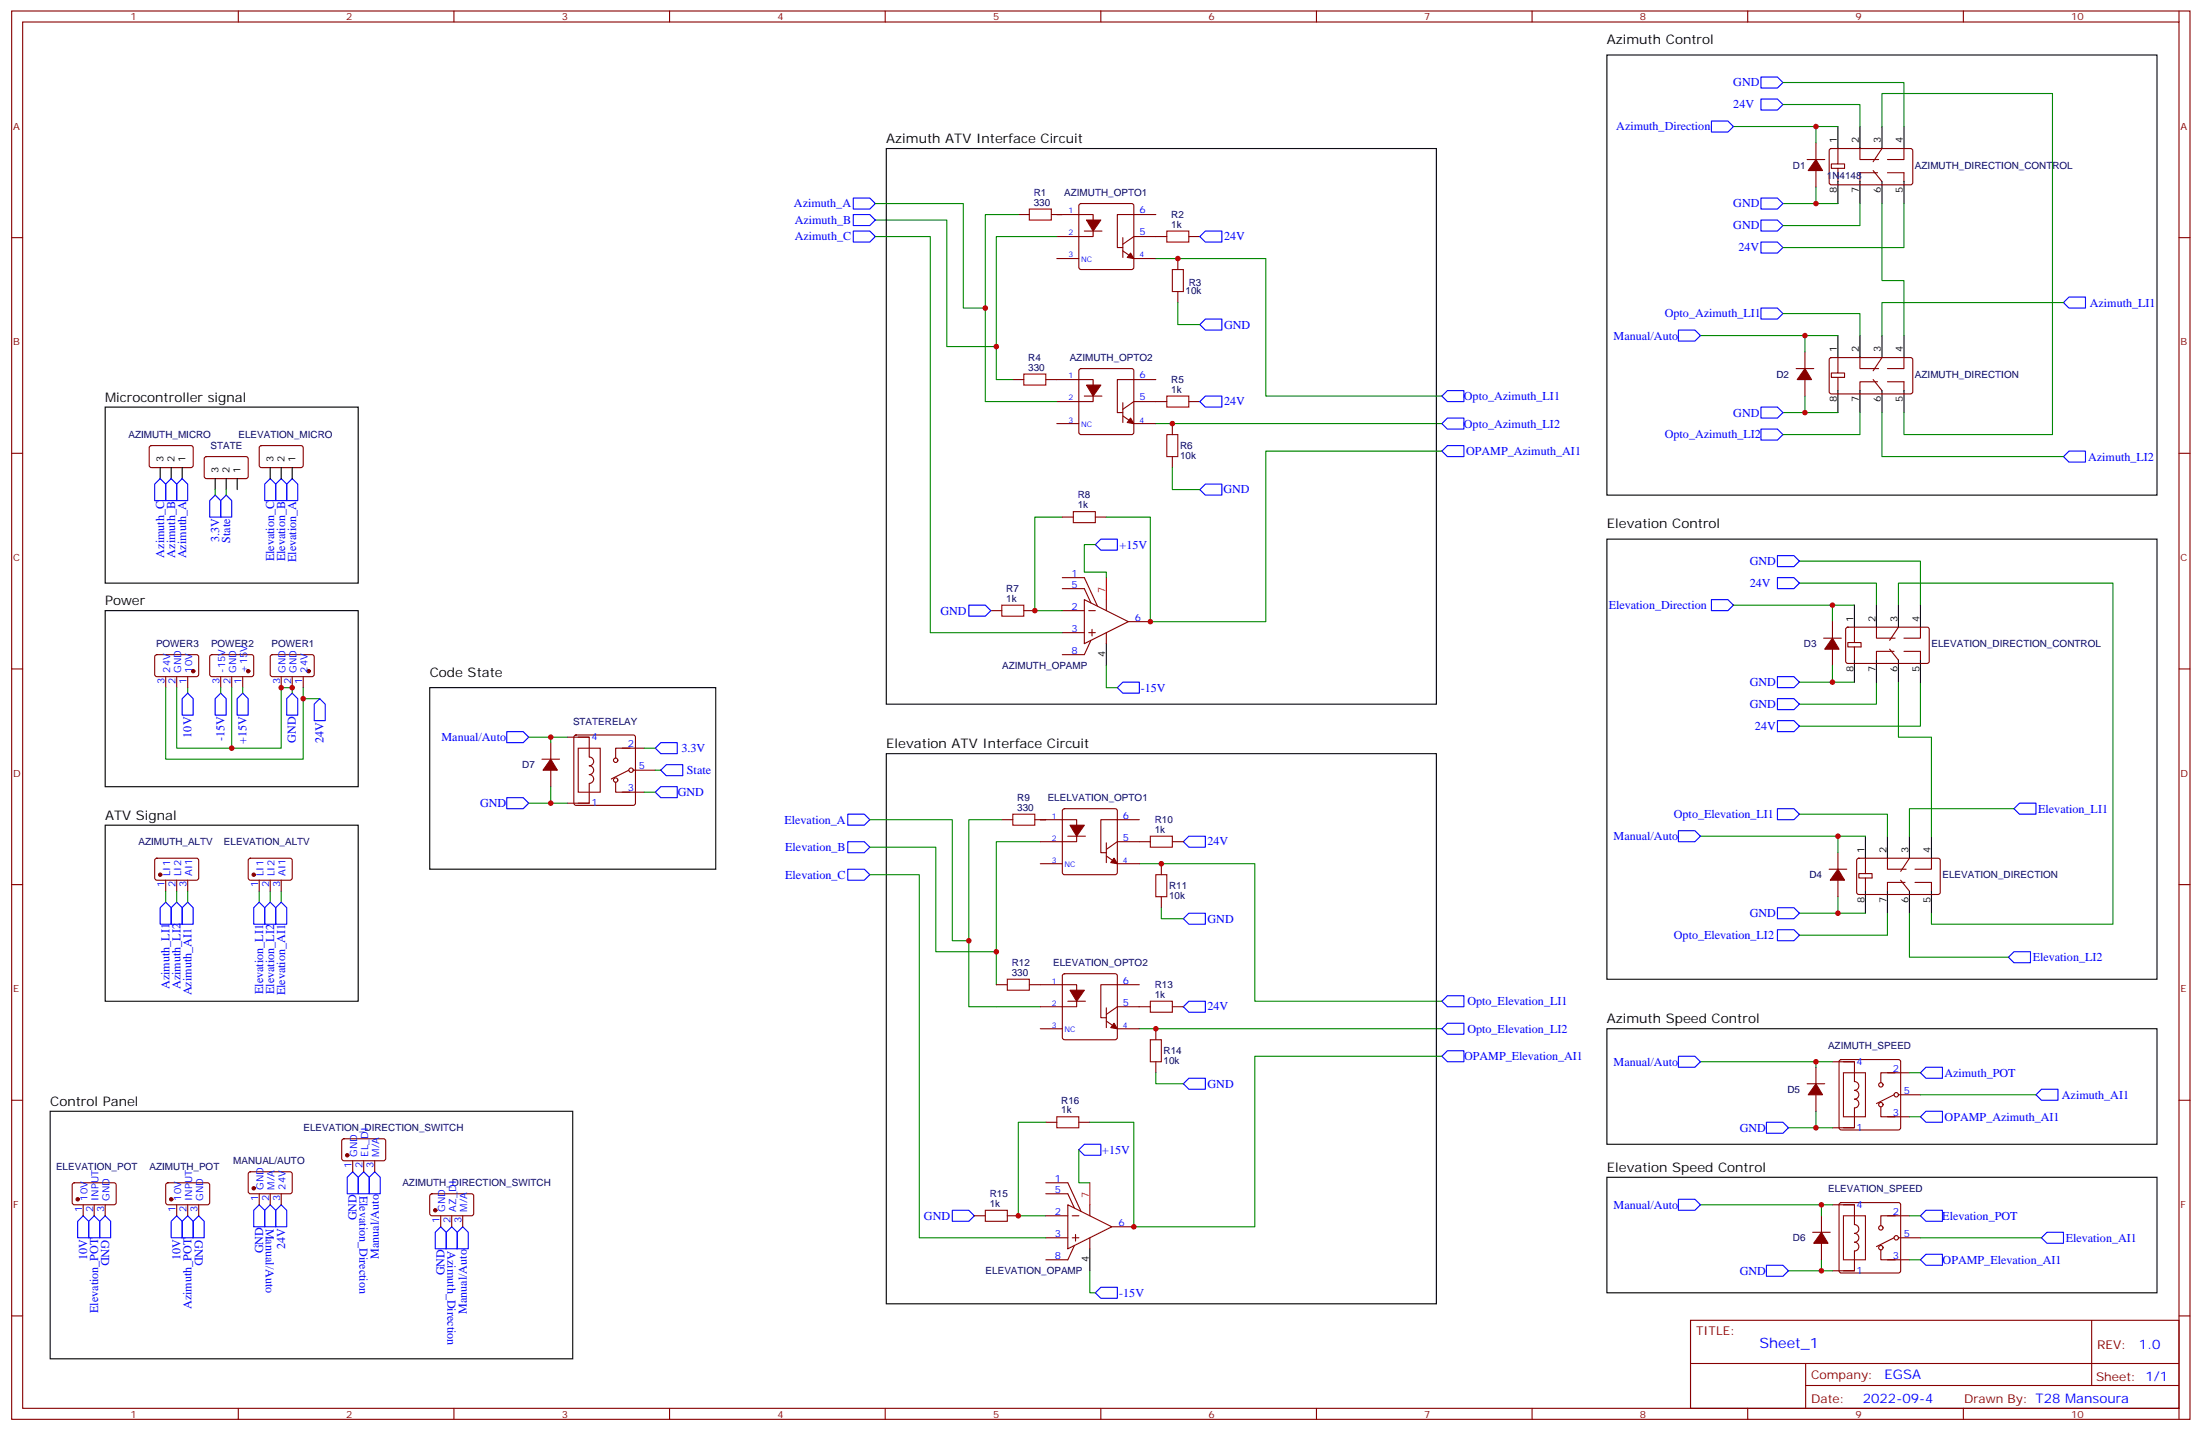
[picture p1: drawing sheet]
<svg xmlns="http://www.w3.org/2000/svg" width="706mm" height="459mm" viewBox="0 0 706 459" stroke-linecap="round" stroke-linejoin="round" font-family="sans-serif">
<g fill="none" stroke="#870000" stroke-width=".35">
<path d="M3.7 3.5h698.5v451.6h-698.5zM7.3 7.1h691.4v444.5h-691.4zM76.4 3.5v3.6M145.6 3.5v3.6M214.7 3.5v3.6M283.8 3.5v3.6M353 3.5v3.6M422.1 3.5v3.6M491.3 3.5v3.6M560.4 3.5v3.6M629.6 3.5v3.6M698.7 3.5v3.6"/>
<path d="M579.5 51.2h5.6M582.3 45.9v5.3M582.3 54.7v5.3M586.8 47.8l.4-.2 25.7 .1 .4 .6v10.5l-.7 .5-25.6-.1-.5-.6v-10.3zM589.4 52.6h2.1v1.4h-2.1M589.4 47.6v5h-2.2v1.4h2.2v4.2M596.4 47.3v3.9h6M600.6 54.7l2.9 3.5M602.1 55.4h-5.7v2.8M603.5 47.6l-2.9 4.3M605.2 55.4h5.3v2.8M610.5 47.6v3.6h-5.3"/>
<path d="M3.7 76.2h3.6M326.5 68.8h3.6M337.1 68.8h13.4v7h-11.6M346.2 65.5l.4-.2h16.3l.5 .2 .2 .5v19.7l-.3 .5-.4 .2h-16.3l-.5-.2-.2-.5v-19.7zM347.7 74.1h5.6M360 76.2v6.3M370.6 68.8h-12.3v10.6h1.7M374.2 75.8h-10.6l-3.6 2.5M381.2 75.8h3.5M698.7 76.2h3.5M338.9 82.9h7M360 80.4l3.6 2.5h7"/>
<path d="M377.7 82.9v3.5M377.7 93.5v3.5M346.2 118.4l.4-.2h16.3l.5 .2 .2 .5v19.7l-.3 .5-.4 .2h-16.3l-.5-.2-.2-.5v-19.7zM575.9 118.2h5.7M578.8 112.9v5.3M586.8 114.9l.4-.2h25.7l.4 .7v10.5l-.7 .4-25.6-.1-.5-.6v-10.2zM589.4 119.6h2.1v1.4h-2.1M589.4 114.7v4.9h-2.2v1.4h2.2v4.2M596.4 114.3v3.9h6M603.5 114.7l-2.9 4.2M610.5 114.7v3.5h-5.3M324.8 121.7h3.5"/>
<path d="M335.4 121.7h15.1v7.1h-11.6M338.9 135.8h7M347.7 127h5.6M360 129.1v6.4M360 133.3l3.6 2.5h7M370.6 121.7h-12.3v10.6h1.7M374.2 128.8h-10.6l-3.6 2.4M375.9 135.8v3.5M381.2 128.8h3.5M578.8 121.7v5.3M600.6 121.7l2.9 3.5M602.1 122.4h-5.7v2.8"/>
<path d="M605.2 122.4h5.3v2.8M3.7 145.3h3.6M48.1 143.1l.4-.2h13l.4 .7v5.9l-.7 .4h-12.9l-.5-.7v-5.6zM65.7 146.6l.5-.2 13 .1 .4 .6-.1 5.9-.6 .5-13-.1-.4-.6v-5.7zM83.3 143.1l.5-.2h13l.4 .7v5.9l-.7 .4h-13l-.4-.7v-5.6zM375.9 146.4v3.5M698.7 145.3h3.5M340.6 165.8h3.6M351.2 165.8h3.6M317.7 195.8h3.5M328.3 195.8h3.5M340.6 188.7h7.1l2.1 4.6"/>
<path d="M340.6 195.8h7.1M340.6 185.2h7.1l4.2 9.2M347.7 192.3l14.1 7-14.1 7.1zM349.1 195.8h2.1M354.8 192.3v3.5M361.8 199.3h7.1M587.6 199.3v5.3M3.7 214.5h3.6M49.8 210.1l.5-.2 13 .1 .4 .6-.1 5.9-.6 .5-13-.1-.4-.6v-5.7zM53.1 217v3.5M56.7 217v3.5M60.2 217v3.5"/>
<path d="M67.5 210.1l.4-.2 13 .1 .5 .6-.1 5.9-.7 .5-12.9-.1-.5-.6v-5.7zM70.8 217v3.5M74.3 217v3.5M77.8 217v3.5M86.9 210.1l.4-.2 13 .1 .5 .6-.1 5.9-.7 .5-12.9-.1-.5-.6v-5.7zM90.2 217v3.5M93.7 217v3.5M97.2 217v3.5M340.6 202.8h7.1M349.1 202.8h2.1M349.8 205.3l-2.1 4.6h-7.1M350.2 201.8v2.1"/>
<path d="M354.8 202.8v3.6M584.8 204.6h5.6M587.6 208.1v5.3M592.1 201.3l.4-.2h25.7l.4 .7v10.5l-.7 .4h-25.6l-.5-.7v-10.2zM594.6 206h2.2v1.4h-2.2M594.6 201.1v4.9h-2.1v1.4h2.1v4.3M601.7 200.7v3.9h6M605.9 208.1l2.9 3.6M607.3 208.8h-5.6v2.9M608.8 201.1l-2.9 4.2M610.5 208.8h5.3v2.9M615.8 201.1v3.5h-5.3"/>
<path d="M698.7 214.5h3.5M176.6 238.1v5.3M181.9 236.4h7M184.2 235.9l.5-.2h18.4l.5 .2 .2 .5v21.1l-.3 .5-.4 .2h-18.4l-.5-.2-.2-.5v-21.1zM185.4 236.4h3.5v6.3a1.41 1.41 0 0 1 1.5 1.4 1.41 1.41 0 0 1-1.5 1.4 1.41 1.41 0 0 1 1.5 1.4 1.41 1.41 0 0 1-1.5 1.5 1.41 1.41 0 0 1 1.5 1.4 1.41 1.41 0 0 1-1.5 1.4v6.3h-3.5M199.5 239.9h7.1M202 239.9h-4.6v3.2M173.8 243.4h5.6M176.6 246.9v5.3M181.9 257.5h7M197.4 250.8v3.2h4.6M199.5 254h7.1"/>
<path d="M201.6 246.9l-5.6 2.9M203.1 246.9h7M340.9 259.5l.4-.2h16.3l.5 .2 .2 .5v19.8l-.3 .5-.4 .2h-16.3l-.5-.3-.2-.4v-19.8zM49.8 275.4l.5-.2h13l.4 .7-.1 5.9-.6 .4h-13l-.4-.7v-5.6zM79.8 275.4l.5-.2h13l.4 .7-.1 5.9-.6 .4h-13l-.4-.7v-5.6zM321.2 262.8h3.6M331.8 262.8h13.4v7.1h-11.6M333.6 276.9h7M342.4 268.1h5.7M354.8 270.2v6.4M354.8 274.5l3.5 2.4h7M365.3 262.8h-12.3v10.6h1.8"/>
<path d="M368.9 269.9h-10.6l-3.5 2.4M372.4 276.9v3.6M375.9 269.9h3.5M586.5 278.7h5.7M589.4 273.4v5.3M595.6 275.4l.5-.2h25.6l.5 .7-.1 10.5-.6 .4-25.7-.1-.5-.6v-10.2zM598.2 275.2v4.9h-2.1v1.4h2.1v4.2M605.2 274.8v3.9h6M612.3 275.2l-2.8 4.2M619.3 275.2v3.5h-5.3M3.7 283.6h3.6M53.1 282.2v3.5"/>
<path d="M56.7 282.2v3.5M60.2 282.2v3.5M83.1 282.2v3.5M86.6 282.2v3.5M90.2 282.2v3.5M372.4 287.5v3.5M589.4 282.2v5.3M598.2 280.1h2.1v1.4h-2.1M609.5 282.2l2.8 3.5M610.9 282.9h-5.7v2.8M614 282.9h5.3v2.8M698.7 283.6h3.5"/>
<path d="M319.5 315.7h3.5M330.1 315.7h15.1v7.1h-11.6M340.9 312.4l.4-.2h16.3l.5 .2 .2 .5v19.8l-.3 .5-.4 .2h-16.3l-.5-.3-.2-.4v-19.8zM365.3 315.7h-12.3v10.6h1.8M333.6 329.8h7M342.4 321h5.7M354.8 323.1v6.4M354.8 327.4l3.5 2.4h7M368.9 322.8h-10.6l-3.5 2.5M370.6 329.8v3.6M375.9 322.8h3.5M589.9 339.9l.5-.2h18.4l.5 .2 .2 .5v21.2l-.3 .5-.4 .2h-18.4l-.5-.2-.2-.5v-21.2z"/>
<path d="M3.7 352.8h3.6M335.4 359.8h3.5M345.9 359.8h3.6M370.6 340.4v3.6M579.5 347.5h5.6M582.3 342.2v5.3M582.3 351v5.3M587.6 340.4h7M591.1 340.4h3.5v6.4a1.41 1.41 0 0 1 1.5 1.4 1.41 1.41 0 0 1-1.5 1.4 1.41 1.41 0 0 1 1.5 1.4 1.41 1.41 0 0 1-1.5 1.4 1.41 1.41 0 0 1 1.5 1.4 1.41 1.41 0 0 1-1.5 1.4v6.4h-3.5M603.1 354.9v3.2h4.6M605.2 358.1h7.1M605.2 344h7.1"/>
<path d="M607.3 351l-5.6 2.8M607.7 344h-4.6v3.1M608.8 351h7M698.7 352.8h3.5M23.4 379.4l.4-.2 13 .1 .5 .6-.1 6-.7 .4-12.9-.1-.5-.6v-5.7zM53.4 379.4l.4-.2 13 .1 .4 .6v6l-.7 .4-12.9-.1-.5-.6v-5.7zM79.8 375.9l.5-.2 13 .1 .4 .6-.1 5.9-.6 .5-13-.1-.4-.6v-5.7zM109.8 365.3l.5-.2 13 .1 .4 .6-.1 5.9-.6 .5-13-.1-.4-.6v-5.7zM113.1 372.2v3.5M116.6 372.2v3.5M120.2 372.2v3.5M335.4 379.2h7l4.2 9.2"/>
<path d="M587.6 361.6h7M26.7 386.3v3.5M30.2 386.3v3.5M33.7 386.3v3.5M56.7 386.3v3.5M60.2 386.3v3.5M63.7 386.3v3.5M83.1 382.8v3.5M86.6 382.8v3.5M90.2 382.8v3.5M138 383l.5-.2h13l.4 .7-.1 5.9-.6 .4h-13l-.4-.7v-5.6zM141.3 389.8v3.5"/>
<path d="M144.9 389.8v3.5M148.4 389.8v3.5M312.4 389.8h3.5M323 389.8h3.5M335.4 389.8h7M335.4 382.8h7l2.1 4.5M335.4 396.9h7M342.4 386.3l14.1 7-14.1 7.1zM343.8 389.8h2.1M343.8 396.9h2.1M344.5 399.3l-2.1 4.6h-7M344.9 395.8v2.1"/>
<path d="M349.5 386.3v3.5M349.5 396.9v3.5M356.5 393.3h7.1M581.2 395.1h5.7M584.1 389.8v5.3M584.1 398.6v5.3M587.6 386.3h7M589.9 385.8l.5-.2h18.4l.5 .2 .2 .5v21.2l-.3 .5-.4 .2h-18.4l-.5-.3-.2-.4v-21.2zM591.1 386.3h3.5v6.3a1.41 1.41 0 0 1 1.5 1.5 1.41 1.41 0 0 1-1.5 1.4 1.41 1.41 0 0 1 1.5 1.4 1.41 1.41 0 0 1-1.5 1.4 1.41 1.41 0 0 1 1.5 1.4 1.41 1.41 0 0 1-1.5 1.4v6.4h-3.5M605.2 389.8h7.1M607.3 396.9l-5.6 2.8M607.7 389.8h-4.6v3.2"/>
<path d="M608.8 396.9h7M587.6 407.5h7M603.1 400.8v3.1h4.6M605.2 403.9h7.1M3.7 421.9h3.6M542.1 423.3h156.6v28.3h-156.6zM542.1 437.2h156.5M579 437.2v14.1M670.7 423.4v20.8M698.7 421.9h3.5M76.4 451.6v3.5M145.6 451.6v3.5"/>
<path d="M214.7 451.6v3.5M283.8 451.6v3.5M353 451.6v3.5M422.1 451.6v3.5M491.3 451.6v3.5M560.4 451.6v3.5M579 444.2h119.6M629.6 451.6v3.5M698.7 451.6v3.5"/>
<circle cx="197.4" cy="243.8" r=".71"/>
<circle cx="197.4" cy="250.1" r=".71"/>
<circle cx="202.4" cy="246.9" r=".71"/>
<circle cx="603.1" cy="354.2" r=".71"/>
<circle cx="603.1" cy="347.8" r=".71"/>
<circle cx="608" cy="351" r=".71"/>
<circle cx="603.1" cy="393.7" r=".71"/>
<circle cx="608" cy="396.9" r=".71"/>
<circle cx="603.1" cy="400" r=".71"/>
</g>
<g fill="#870000" stroke="#870000" stroke-width=".35">
<path d="M348.4 70.6h4.6l-2.5 3.5z"/>
<path d="M362.5 81.1l1.1 1.8-2.1-.4z"/>
<path d="M348.4 123.5h4.6l-2.5 3.5z"/>
<path d="M362.5 134.1l1.1 1.7-2.1-.3z"/>
<path d="M343.1 317.5h4.6l-2.5 3.5z"/>
<path d="M357.2 328.1l1.1 1.7-2.1-.3z"/>
<path d="M343.1 264.6h4.6l-2.5 3.5z"/>
<path d="M357.2 275.2l1.1 1.7-2.1-.3z"/>
<path d="M582.3 51.2l2.1 3.5h-4.6z"/>
<path d="M578.8 118.2l2.1 3.5h-4.6z"/>
<path d="M589.4 278.7l2.1 3.5h-4.6z"/>
<path d="M584.1 395.1l2.1 3.5h-4.6z"/>
<path d="M582.3 347.5l2.1 3.5h-4.6z"/>
<path d="M587.6 204.6l2.1 3.5h-4.6z"/>
<path d="M176.6 243.4l2.1 3.5h-4.6z"/>
<circle cx="51.4" cy="280.5" r=".53"/>
<circle cx="81.4" cy="280.5" r=".53"/>
<circle cx="99" cy="215.2" r=".53"/>
<circle cx="79.6" cy="215.2" r=".53"/>
<circle cx="61.9" cy="215.2" r=".53"/>
<circle cx="24.9" cy="384.5" r=".53"/>
<circle cx="54.9" cy="384.5" r=".53"/>
<circle cx="81.4" cy="381" r=".53"/>
<circle cx="111.3" cy="370.4" r=".53"/>
<circle cx="139.6" cy="388.1" r=".53"/>
</g>
<path d="M354.8 185.2v7.1M349.5 379.2v7.1" fill="none" stroke="#f00" stroke-width=".35"/>
<g fill="none" stroke="#000" stroke-width=".35">
<path d="M515.3 17.6h176.4v141.1h-176.4zM284.2 47.6h176.4v178.2h-176.4zM589.4 40.6v7M589.4 58.2v7.1M596.4 40.6v7M596.4 58.2v7.1M603.5 40.6v7M603.5 58.2v7.1M610.5 40.6v7M610.5 58.2v7.1M589.4 107.6v7.1M596.4 107.6v7.1"/>
<path d="M603.5 107.6v7.1M610.5 107.6v7.1M33.7 130.5h81.2v56.5h-81.2zM589.4 125.2v7.1M596.4 125.2v7.1M603.5 125.2v7.1M610.5 125.2v7.1M51.4 149.9v3.6M54.9 149.9v3.6M58.4 149.9v3.6M69 153.5v3.5M72.5 153.5v3.5"/>
<path d="M76.1 153.5v3.5M86.6 149.9v3.6M90.2 149.9v3.6M93.7 149.9v3.6M515.3 172.9h176.4v141.1h-176.4zM33.7 195.8h81.2v56.4h-81.2zM594.6 194v7.1M601.7 194v7.1M608.8 194v7.1M615.8 194v7.1M354.8 206.4v7M594.6 211.7v7"/>
<path d="M601.7 211.7v7M608.8 211.7v7M615.8 211.7v7M137.8 220.5h91.7v58.2h-91.7zM284.2 241.7h176.4v176.3h-176.4zM33.7 264.6h81.2v56.4h-81.2zM598.2 268.1v7.1M605.2 268.1v7.1M612.3 268.1v7.1M619.3 268.1v7.1M598.2 285.7v7.1M605.2 285.7v7.1"/>
<path d="M612.3 285.7v7.1M619.3 285.7v7.1M515.3 329.8h176.4v37.1h-176.4zM16.1 356.3h167.6v79.4h-167.6zM515.3 377.5h176.4v37h-176.4zM349.5 400.4v7.1"/>
</g>
<g fill="none" stroke="#008700" stroke-width=".35">
<path d="M571.7 33.5h24.7v7.1M571.7 26.5h38.8v14.1M555.8 40.6h26.5v5.3M582.3 60v5.3h-10.6M582.3 40.6h7.1M603.5 40.6v-10.6h54.6v109.3h-47.6v-7M280.7 70.6h22.9v40.5h15.9v-35.3h19.4M280.7 75.8h17.6v127h42.3M280.7 65.3h28.2v33.5h7M326.5 68.8h-10.6v60h23M338.9 68.8h1.7M582.3 65.3h7.1"/>
<path d="M596.4 65.3v7h-24.7M603.5 65.3v24.7h7v17.6M610.5 65.3v14.1h-38.8M370.6 82.9h35.3v44.1h56.5M377.7 97v7.1h7M661.7 97h-58.2v10.6M319.5 111.1v10.6h5.3M545.3 107.6h33.5v5.3M571.7 100.5h24.7v7.1M578.8 107.6h10.6M370.6 135.8h91.8M578.8 127v5.3h-7.1"/>
<path d="M578.8 132.3h10.6M596.4 132.3v7h-24.7M603.5 132.3v14.1h58.2M69 157v1.7M72.5 157v1.7M375.9 149.9v7.1h8.8M462.4 144.6h-56.5v54.7h-37v-33.5h-14.1M340.6 165.8h-8.8v30h8.8M351.2 174.6h-3.5v8.8h7.1v1.8M577 179.9h38.8v14.1M555.8 194h31.8v5.3M577 187h24.7v7"/>
<path d="M587.6 194h7M608.8 194v-7h68.7v109.3h-58.2v-3.5M354.8 213.4v7.1h3.5M587.6 213.4v5.3h-10.6M587.6 218.7h7M601.7 218.7v7.1h-24.7M608.8 218.7v17.7h10.5v31.7M615.8 218.7v14.1h-38.8M53.1 220.5v22.9h44.1v-19.4M56.7 220.5v19.4h17.6v-19.4M60.2 220.5v1.7M70.8 220.5v1.7"/>
<path d="M77.8 220.5v1.7M93.7 222.2v-1.7h-3.5v19.4h-15.9M97.2 220.5v3.5h5.3M169.5 236.4h7.1M181.9 236.4h-5.3v1.7M206.6 239.9h3.5M169.5 257.5h7.1M176.6 252.2v5.3h5.3M206.6 254h3.5M210.1 246.9h1.8M645.8 259.3h-33.5v8.8M278.9 262.8h26.5v38.8h5.3"/>
<path d="M278.9 271.6h21.2v33.6h19.4M321.2 262.8h-10.5v60h22.9M333.6 269.9h-14.1v45.8M333.6 262.8h1.8M365.3 276.9h37.1v44.1h60M545.3 268.1h44.1v5.3M577 261.1h28.2v7M589.4 268.1h8.8M53.1 285.7v3.6M56.7 285.7v3.6M60.2 285.7v3.6M83.1 285.7v3.6"/>
<path d="M86.6 285.7v3.6M90.2 285.7v3.6M278.9 280.5h15.9v116.4h40.6M372.4 291v3.6h7M589.4 287.5v5.3h-12.4M589.4 292.8h8.8M605.2 292.8v7.1h-28.2M612.3 292.8v14.1h31.7M365.3 329.8h97.1M462.4 338.7h-60v54.6h-38.8v-33.5h-14.1M335.4 359.8h-8.9v30h8.9M370.6 344v3.5h8.8"/>
<path d="M545.3 340.4h42.3M582.3 356.3v5.3h-8.8M582.3 340.4v1.8M612.3 358.1h3.5M612.3 344h3.5M615.8 351h37.1M345.9 368.7v10.5h3.6M582.3 361.6h5.3M545.3 386.3h38.8M587.6 386.3h-3.5v3.5M612.3 389.8h3.5M615.8 396.9h38.8"/>
<path d="M349.5 407.5v7h1.7M584.1 403.9v3.6h-10.6M584.1 407.5h3.5M612.3 403.9h3.5"/>
</g>
<g fill="none" stroke="#a10000" stroke-width=".35">
<path d="M330.1 67h7v3.6h-7zM374.2 74.1h7v3.5h-7zM375.9 86.4h3.5v7.1h-3.5zM328.3 119.9h7.1v3.6h-7.1zM374.2 127h7v3.5h-7zM374.2 139.3h3.5v7.1h-3.5zM344.2 164h7v3.6h-7zM321.2 194h7.1v3.6h-7.1zM324.8 261.1h7v3.5h-7zM368.9 268.1h7v3.5h-7zM370.6 280.5h3.6v7h-3.6zM323 314h7.1v3.5h-7.1z"/>
<path d="M368.9 333.4h3.5v7h-3.5zM368.9 321h7v3.6h-7zM338.9 358.1h7v3.5h-7zM315.9 388.1h7.1v3.5h-7.1z"/>
</g>
<g fill="none" stroke="#00f" stroke-width=".35">
<path d="M548.8 38.8h5.3l1.7 1.8-1.7 1.7h-5.3zM564.7 31.8h5.2l1.8 1.7-1.8 1.8h-5.2zM564.7 24.7h5.2l1.8 1.8-1.8 1.7h-5.2zM273.6 63.5h5.3l1.8 1.8-1.8 1.7h-5.3zM273.6 68.8h5.3l1.8 1.8-1.8 1.7h-5.3zM273.6 74.1h5.3l1.8 1.7-1.8 1.8h-5.3zM386.5 74.1h5.3v3.5h-5.3l-1.8-1.8zM564.7 63.5h5.2l1.8 1.8-1.8 1.7h-5.2zM564.7 77.6h5.2l1.8 1.8-1.8 1.7h-5.2zM564.7 70.6h5.2l1.8 1.7-1.8 1.8h-5.2zM564.7 98.8h5.2l1.8 1.7-1.8 1.8h-5.2zM661.7 97l1.7-1.8h5.3v3.6h-5.3z"/>
<path d="M384.7 104.1l1.8-1.8h5.3v3.5h-5.3zM538.2 105.8h5.3l1.8 1.8-1.8 1.8h-5.3zM384.7 128.8l1.8-1.8h5.3v3.5h-5.3zM464.1 125.2h5.3v3.6h-5.3l-1.7-1.8zM464.1 134.1h5.3v3.5h-5.3l-1.7-1.8zM564.7 130.5h5.2l1.8 1.8-1.8 1.8h-5.2zM564.7 137.6h5.2l1.8 1.7-1.8 1.8h-5.2zM49.6 155.2l1.8-1.7 1.7 1.7v5.3h-3.5zM53.1 155.2l1.8-1.7 1.8 1.7v5.3h-3.6zM56.7 155.2l1.7-1.7 1.8 1.7v5.3h-3.5zM69 158.7l1.8 1.8v5.3h-3.6v-5.3zM72.5 158.7l1.8 1.8v5.3h-3.5v-5.3z"/>
<path d="M84.9 155.2l1.7-1.7 1.8 1.7v5.3h-3.5zM88.4 155.2l1.8-1.7 1.7 1.7v5.3h-3.5zM91.9 155.2l1.8-1.7 1.8 1.7v5.3h-3.6zM386.5 155.2h5.3v3.5h-5.3l-1.8-1.7zM462.4 144.6l1.7-1.7h5.3v3.5h-5.3zM661.7 146.4l1.7-1.8h5.3v3.6h-5.3zM351.2 174.6l1.8-1.7h5.3v3.5h-5.3zM569.9 178.2h5.3l1.8 1.7-1.8 1.8h-5.3zM310.7 194h5.2l1.8 1.8-1.8 1.8h-5.2zM548.8 192.3h5.3l1.7 1.7-1.7 1.8h-5.3zM569.9 185.2h5.3l1.8 1.8-1.8 1.7h-5.3zM360 218.7h5.3v3.5h-5.3l-1.7-1.7z"/>
<path d="M569.9 217h5.3l1.8 1.7-1.8 1.8h-5.3zM60.2 222.2l1.7 1.8v5.3h-3.5v-5.3zM70.8 222.2l1.7 1.8v5.3h-3.5v-5.3zM76.1 224l1.7-1.8 1.8 1.8v5.3h-3.5zM91.9 224l1.8-1.8 1.8 1.8v5.3h-3.6zM102.5 224l1.8 1.8v5.3h-3.5v-5.3zM162.5 234.6h5.3l1.7 1.8-1.7 1.7h-5.3zM211.9 238.1h5.3v3.6h-5.3l-1.8-1.8zM569.9 224h5.3l1.8 1.8-1.8 1.7h-5.3zM569.9 231.1h5.3l1.8 1.7-1.8 1.8h-5.3zM162.5 255.8h5.3l1.7 1.7-1.7 1.8h-5.3zM211.9 252.2h5.3v3.6h-5.3l-1.8-1.8z"/>
<path d="M213.6 245.2h5.3v3.5h-5.3l-1.7-1.8zM569.9 259.3h5.3l1.8 1.8-1.8 1.7h-5.3zM645.8 259.3l1.8-1.8h5.3v3.6h-5.3zM271.9 261.1h5.2l1.8 1.7-1.8 1.8h-5.2zM271.9 269.9h5.2l1.8 1.7-1.8 1.8h-5.2zM271.9 278.7h5.2l1.8 1.8-1.8 1.7h-5.2zM381.2 268.1h5.3v3.5h-5.3l-1.8-1.7zM538.2 266.3h5.3l1.8 1.8-1.8 1.8h-5.3zM53.1 289.3l1.8 1.7v5.3h-3.5v-5.3zM54.9 291l1.8-1.7 1.7 1.7v5.3h-3.5zM58.4 291l1.8-1.7 1.7 1.7v5.3h-3.5zM81.4 291l1.7-1.7 1.8 1.7v5.3h-3.5z"/>
<path d="M86.6 289.3l1.8 1.7v5.3h-3.5v-5.3zM88.4 291l1.8-1.7 1.7 1.7v5.3h-3.5zM379.4 294.6l1.8-1.8h5.3v3.5h-5.3zM569.9 291h5.3l1.8 1.8-1.8 1.8h-5.3zM569.9 298.1h5.3l1.8 1.8-1.8 1.7h-5.3zM644 306.9l1.8-1.7h5.3v3.5h-5.3zM379.4 322.8l1.8-1.8h5.3v3.6h-5.3zM462.4 321l1.7-1.7h5.3v3.5h-5.3zM464.1 336.9h5.3v3.5h-5.3l-1.7-1.7zM464.1 328.1h5.3v3.5h-5.3l-1.7-1.8zM538.2 338.7h5.3l1.8 1.7-1.8 1.8h-5.3zM379.4 347.5l1.8-1.8h5.3v3.5h-5.3z"/>
<path d="M566.4 359.8h5.3l1.8 1.8-1.8 1.8h-5.3zM615.8 344l1.8-1.8h5.3v3.5h-5.3zM617.6 356.3h5.3v3.5h-5.3l-1.8-1.7zM654.6 349.2h5.3v3.6h-5.3l-1.7-1.8zM113.1 375.7l1.8 1.8v5.3h-3.6v-5.3zM116.6 375.7l1.8 1.8v5.3h-3.5v-5.3zM120.2 375.7l1.7 1.8v5.3h-3.5v-5.3zM347.7 366.9h5.3v3.5h-5.3l-1.8-1.7zM26.7 389.8l1.7 1.8v5.3h-3.5v-5.3zM30.2 389.8l1.8 1.8v5.3h-3.6v-5.3zM33.7 389.8l1.8 1.8v5.3h-3.5v-5.3zM56.7 389.8l1.7 1.8v5.3h-3.5v-5.3z"/>
<path d="M58.4 391.6l1.8-1.8 1.7 1.8v5.3h-3.5zM61.9 391.6l1.8-1.8 1.8 1.8v5.3h-3.6zM83.1 386.3l1.8 1.8v5.2h-3.5v-5.2zM86.6 386.3l1.8 1.8v5.2h-3.5v-5.2zM90.2 386.3l1.7 1.8v5.2h-3.5v-5.2zM141.3 393.3l1.8 1.8v5.3h-3.5v-5.3zM143.1 395.1l1.8-1.8 1.7 1.8v5.3h-3.5zM148.4 393.3l1.7 1.8v5.3h-3.5v-5.3zM305.4 388.1h5.3l1.7 1.7-1.7 1.8h-5.3zM538.2 384.5h5.3l1.8 1.8-1.8 1.8h-5.3zM617.6 388.1h5.3v3.5h-5.3l-1.8-1.8zM656.4 395.1h5.3v3.5h-5.3l-1.8-1.7z"/>
<path d="M353 412.7h5.3v3.6h-5.3l-1.8-1.8zM566.4 405.7h5.3l1.8 1.8-1.8 1.7h-5.3zM617.6 402.2h5.3v3.5h-5.3l-1.8-1.8z"/>
</g>
<path d="M185.4 239.9h7.1v14.1h-7.1zM591.1 344h7.1v14.1h-7.1zM591.1 389.8h7.1v14.1h-7.1z" fill="none" stroke="#870f00" stroke-width=".35"/>
<g fill="#c00">
<circle cx="331.8" cy="195.8" r=".88"/>
<circle cx="375.9" cy="135.8" r=".88"/>
<circle cx="370.6" cy="329.8" r=".88"/>
<circle cx="326.5" cy="389.8" r=".88"/>
<circle cx="93.7" cy="220.5" r=".88"/>
<circle cx="74.3" cy="239.9" r=".88"/>
<circle cx="90.2" cy="220.5" r=".88"/>
<circle cx="372.4" cy="276.9" r=".88"/>
<circle cx="363.6" cy="393.3" r=".88"/>
<circle cx="582.3" cy="361.6" r=".88"/>
<circle cx="584.1" cy="407.5" r=".88"/>
<circle cx="368.9" cy="199.3" r=".88"/>
<circle cx="377.7" cy="82.9" r=".88"/>
<circle cx="582.3" cy="340.4" r=".88"/>
<circle cx="578.8" cy="107.6" r=".88"/>
<circle cx="578.8" cy="132.3" r=".88"/>
<circle cx="582.3" cy="40.6" r=".88"/>
<circle cx="582.3" cy="65.3" r=".88"/>
<circle cx="589.4" cy="268.1" r=".88"/>
<circle cx="589.4" cy="292.8" r=".88"/>
<circle cx="587.6" cy="218.7" r=".88"/>
<circle cx="587.6" cy="194" r=".88"/>
<circle cx="584.1" cy="386.3" r=".88"/>
<circle cx="319.5" cy="111.1" r=".88"/>
<circle cx="315.9" cy="98.8" r=".88"/>
<circle cx="310.7" cy="301.6" r=".88"/>
<circle cx="319.5" cy="305.2" r=".88"/>
<circle cx="97.2" cy="224" r=".88"/>
<circle cx="176.6" cy="236.4" r=".88"/>
<circle cx="176.6" cy="257.5" r=".88"/>
</g>
<text font-size="4.6" fill="#00f" x="564.2" y="432.4">Sheet_1</text>
<g font-size="4.2">
<text x="515.3" y="14.1">Azimuth Control</text>
<text x="284.2" y="45.9">Azimuth ATV Interface Circuit</text>
<text x="33.7" y="128.8">Microcontroller signal</text>
<text x="515.3" y="169.3">Elevation Control</text>
<text x="33.7" y="194">Power</text>
<text x="137.8" y="217">Code State</text>
<text x="284.2" y="239.9">Elevation ATV Interface Circuit</text>
<text x="33.7" y="262.8">ATV Signal</text>
<text x="515.3" y="328.1">Azimuth Speed Control</text>
<text x="16.1" y="354.5">Control Panel</text>
<text x="515.3" y="375.7">Elevation Speed Control</text>
</g>
<g font-size="4.2" fill="#00f">
<text x="685.9" y="432.6">1.0</text>
<text x="604.3" y="442.2">EGSA</text>
<text x="597.3" y="450">2022-09-4</text>
</g>
<g font-size="3.9" fill="#00f">
<text x="555.8" y="27.6">GND</text>
<text x="555.8" y="34.7">24V</text>
<text x="518.3" y="41.8">Azimuth_Direction</text>
<text x="254.6" y="66.4">Azimuth_A</text>
<text x="254.8" y="71.7">Azimuth_B</text>
<text x="555.8" y="66.5">GND</text>
<text x="254.8" y="77">Azimuth_C</text>
<text x="392.5" y="77">24V</text>
<text x="555.8" y="73.6">GND</text>
<text x="557.5" y="80.6">24V</text>
<text x="533.8" y="101.8">Opto_Azimuth_LI1</text>
<text x="670.1" y="98.3">Azimuth_LI1</text>
<text x="392.5" y="105.4">GND</text>
<text x="517.4" y="108.9">Manual/Auto</text>
<text x="392.5" y="129.9">24V</text>
<text x="469.4" y="128.3">Opto_Azimuth_LI1</text>
<text x="469.4" y="137.1">Opto_Azimuth_LI2</text>
<text x="555.8" y="133.5">GND</text>
<text x="533.8" y="140.6">Opto_Azimuth_LI2</text>
<text x="470.1" y="145.9">OPAMP_Azimuth_AI1</text>
<text x="669.6" y="147.7">Azimuth_LI2</text>
<text x="392.3" y="158.2">GND</text>
<text x="70.2" y="173.9" transform="rotate(-90 70.2 173.9)">3.3V</text>
<text x="52.6" y="178.8" transform="rotate(-90 52.6 178.8)">Azimuth_C</text>
<text x="56.1" y="178.8" transform="rotate(-90 56.1 178.8)">Azimuth_B</text>
<text x="59.7" y="179" transform="rotate(-90 59.7 179)">Azimuth_A</text>
<text x="73.8" y="174" transform="rotate(-90 73.8 174)">State</text>
<text x="359" y="175.9">+15V</text>
<text x="87.9" y="180" transform="rotate(-90 87.9 180)">Elevation_C</text>
<text x="91.4" y="180" transform="rotate(-90 91.4 180)">Elevation_B</text>
<text x="94.9" y="180.2" transform="rotate(-90 94.9 180.2)">Elevation_A</text>
<text x="561.1" y="181.1">GND</text>
<text x="561.1" y="188.1">24V</text>
<text x="301.6" y="197">GND</text>
<text x="515.8" y="195.3">Elevation_Direction</text>
<text x="365.8" y="221.7">-15V</text>
<text x="561.1" y="220">GND</text>
<text x="561.1" y="227">GND</text>
<text x="61.4" y="236.5" transform="rotate(-90 61.4 236.5)">10V</text>
<text x="72" y="237.7" transform="rotate(-90 72 237.7)">-15V</text>
<text x="79.1" y="238.6" transform="rotate(-90 79.1 238.6)">+15V</text>
<text x="94.9" y="238.2" transform="rotate(-90 94.9 238.2)">GND</text>
<text x="103.8" y="238.3" transform="rotate(-90 103.8 238.3)">24V</text>
<text x="141.6" y="237.7">Manual/Auto</text>
<text x="562.8" y="234.1">24V</text>
<text x="218.5" y="241.1">3.3V</text>
<text x="220.3" y="248.2">State</text>
<text x="217.3" y="255.3">GND</text>
<text x="154" y="258.8">GND</text>
<text x="536.7" y="262.3">Opto_Elevation_LI1</text>
<text x="653.6" y="260.6">Elevation_LI1</text>
<text x="251.5" y="264.1">Elevation_A</text>
<text x="517.4" y="269.4">Manual/Auto</text>
<text x="251.8" y="272.9">Elevation_B</text>
<text x="387.2" y="271">24V</text>
<text x="251.8" y="281.7">Elevation_C</text>
<text x="387.2" y="295.9">GND</text>
<text x="561.1" y="294.1">GND</text>
<text x="536.7" y="301.1">Opto_Elevation_LI2</text>
<text x="651.8" y="308.2">Elevation_LI2</text>
<text x="54.4" y="317.2" transform="rotate(-90 54.4 317.2)">Azimuth_LI1</text>
<text x="57.9" y="317.2" transform="rotate(-90 57.9 317.2)">Azimuth_LI2</text>
<text x="61.5" y="319.1" transform="rotate(-90 61.5 319.1)">Azimuth_AI1</text>
<text x="84.4" y="318.8" transform="rotate(-90 84.4 318.8)">Elevation_LI1</text>
<text x="87.9" y="318.8" transform="rotate(-90 87.9 318.8)">Elevation_LI2</text>
<text x="91.4" y="319.2" transform="rotate(-90 91.4 319.2)">Elevation_AI1</text>
<text x="387.2" y="324">24V</text>
<text x="470.5" y="322.3">Opto_Elevation_LI1</text>
<text x="470.5" y="331.1">Opto_Elevation_LI2</text>
<text x="469.5" y="339.9">OPAMP_Elevation_AI1</text>
<text x="517.4" y="341.7">Manual/Auto</text>
<text x="623.5" y="345.2">Azimuth_POT</text>
<text x="387.2" y="348.9">GND</text>
<text x="661.2" y="352.3">Azimuth_AI1</text>
<text x="623.6" y="359.3">OPAMP_Azimuth_AI1</text>
<text x="557.9" y="362.9">GND</text>
<text x="353.5" y="369.9">+15V</text>
<text x="115.3" y="383.4" transform="rotate(90 115.3 383.4)">Elevation_Direction</text>
<text x="517.4" y="387.6">Manual/Auto</text>
<text x="85.3" y="393.9" transform="rotate(90 85.3 393.9)">Manual/Auto</text>
<text x="114.4" y="391.3" transform="rotate(-90 114.4 391.3)">GND</text>
<text x="296.3" y="391.1">GND</text>
<text x="622.8" y="391.1">Elevation_POT</text>
<text x="32.4" y="397.6" transform="rotate(90 32.4 397.6)">GND</text>
<text x="62.4" y="397.6" transform="rotate(90 62.4 397.6)">GND</text>
<text x="84.4" y="401.9" transform="rotate(-90 84.4 401.9)">GND</text>
<text x="91.4" y="400.5" transform="rotate(-90 91.4 400.5)">24V</text>
<text x="143.5" y="401.2" transform="rotate(90 143.5 401.2)">Azimuth_Direction</text>
<text x="662.4" y="398.1">Elevation_AI1</text>
<text x="27.9" y="404.1" transform="rotate(-90 27.9 404.1)">10V</text>
<text x="57.9" y="404.1" transform="rotate(-90 57.9 404.1)">10V</text>
<text x="121.5" y="403.7" transform="rotate(-90 121.5 403.7)">Manual/Auto</text>
<text x="622.9" y="405.2">OPAMP_Elevation_AI1</text>
<text x="142.6" y="408.9" transform="rotate(-90 142.6 408.9)">GND</text>
<text x="557.9" y="408.7">GND</text>
<text x="61.4" y="419.7" transform="rotate(-90 61.4 419.7)">Azimuth_POT</text>
<text x="358.9" y="415.8">-15V</text>
<text x="31.4" y="421" transform="rotate(-90 31.4 421)">Elevation_POT</text>
<text x="149.7" y="421.3" transform="rotate(-90 149.7 421.3)">Manual/Auto</text>
</g>
<g font-size="3.9" fill="#800">
<text x="543.8" y="427.9">TITLE:</text>
<text x="672.5" y="432.6">REV:</text>
<text x="580.7" y="442.1">Company:</text>
<text x="672.1" y="442.7">Sheet: 1/1</text>
<text x="580.7" y="449.8">Date:</text>
<text x="629.8" y="449.9">Drawn By: T28 Mansoura</text>
</g>
<g font-size="3.2" fill="#800">
<text x="41.8" y="6.5">1</text>
<text x="111" y="6.5">2</text>
<text x="180.1" y="6.5">3</text>
<text x="249.3" y="6.5">4</text>
<text x="318.4" y="6.5">5</text>
<text x="387.6" y="6.5">6</text>
<text x="456.7" y="6.5">7</text>
<text x="525.9" y="6.5">8</text>
<text x="595" y="6.5">9</text>
<text x="664.1" y="6.5">10</text>
<text x="4.3" y="41.6">A</text>
<text x="699.2" y="41.6">A</text>
<text x="4.3" y="110.8">B</text>
<text x="699.2" y="110.8">B</text>
<text x="4.3" y="179.9">C</text>
<text x="699.2" y="179.9">C</text>
<text x="4.3" y="249.1">D</text>
<text x="699.2" y="249.1">D</text>
<text x="4.3" y="318.2">E</text>
<text x="699.2" y="318.2">E</text>
<text x="4.3" y="387.3">F</text>
<text x="699.2" y="387.3">F</text>
<text x="41.8" y="454.6">1</text>
<text x="111" y="454.6">2</text>
<text x="180.1" y="454.6">3</text>
<text x="249.3" y="454.6">4</text>
<text x="318.4" y="454.6">5</text>
<text x="387.6" y="454.6">6</text>
<text x="456.7" y="454.6">7</text>
<text x="525.9" y="454.6">8</text>
<text x="595" y="454.6">9</text>
<text x="664.1" y="454.6">10</text>
</g>
<g font-size="3.2">
<text x="589" y="45.9" transform="rotate(-90 589 45.9)">1</text>
<text x="596.1" y="45.9" transform="rotate(-90 596.1 45.9)">2</text>
<text x="603.1" y="45.9" transform="rotate(-90 603.1 45.9)">3</text>
<text x="610.2" y="45.9" transform="rotate(-90 610.2 45.9)">4</text>
<text x="589" y="62" transform="rotate(-90 589 62)">8</text>
<text x="596.1" y="62" transform="rotate(-90 596.1 62)">7</text>
<text x="603.1" y="62" transform="rotate(-90 603.1 62)">6</text>
<text x="610.2" y="62" transform="rotate(-90 610.2 62)">5</text>
<text x="589" y="112.9" transform="rotate(-90 589 112.9)">1</text>
<text x="596.1" y="112.9" transform="rotate(-90 596.1 112.9)">2</text>
<text x="603.1" y="112.9" transform="rotate(-90 603.1 112.9)">3</text>
<text x="610.2" y="112.9" transform="rotate(-90 610.2 112.9)">4</text>
<text x="589" y="129" transform="rotate(-90 589 129)">8</text>
<text x="596.1" y="129" transform="rotate(-90 596.1 129)">7</text>
<text x="603.1" y="129" transform="rotate(-90 603.1 129)">6</text>
<text x="610.2" y="129" transform="rotate(-90 610.2 129)">5</text>
<text x="52.4" y="148.2" transform="rotate(-90 52.4 148.2)">3</text>
<text x="56" y="148.2" transform="rotate(-90 56 148.2)">2</text>
<text x="59.5" y="148.2" transform="rotate(-90 59.5 148.2)">1</text>
<text x="87.7" y="148.2" transform="rotate(-90 87.7 148.2)">3</text>
<text x="91.2" y="148.2" transform="rotate(-90 91.2 148.2)">2</text>
<text x="94.8" y="148.2" transform="rotate(-90 94.8 148.2)">1</text>
<text x="70.1" y="151.7" transform="rotate(-90 70.1 151.7)">3</text>
<text x="73.6" y="151.7" transform="rotate(-90 73.6 151.7)">2</text>
<text x="77.1" y="151.7" transform="rotate(-90 77.1 151.7)">1</text>
<text x="594.3" y="199.3" transform="rotate(-90 594.3 199.3)">1</text>
<text x="601.3" y="199.3" transform="rotate(-90 601.3 199.3)">2</text>
<text x="608.4" y="199.3" transform="rotate(-90 608.4 199.3)">3</text>
<text x="615.5" y="199.3" transform="rotate(-90 615.5 199.3)">4</text>
<text x="354.4" y="210.5" transform="rotate(-90 354.4 210.5)">4</text>
<text x="594.3" y="215.4" transform="rotate(-90 594.3 215.4)">8</text>
<text x="601.3" y="215.4" transform="rotate(-90 601.3 215.4)">7</text>
<text x="608.4" y="215.4" transform="rotate(-90 608.4 215.4)">6</text>
<text x="615.5" y="215.4" transform="rotate(-90 615.5 215.4)">5</text>
<text x="597.8" y="273.4" transform="rotate(-90 597.8 273.4)">1</text>
<text x="604.9" y="273.4" transform="rotate(-90 604.9 273.4)">2</text>
<text x="611.9" y="273.4" transform="rotate(-90 611.9 273.4)">3</text>
<text x="619" y="273.4" transform="rotate(-90 619 273.4)">4</text>
<text x="597.8" y="289.5" transform="rotate(-90 597.8 289.5)">8</text>
<text x="604.9" y="289.5" transform="rotate(-90 604.9 289.5)">7</text>
<text x="611.9" y="289.5" transform="rotate(-90 611.9 289.5)">6</text>
<text x="619" y="289.5" transform="rotate(-90 619 289.5)">5</text>
<text x="349.1" y="404.5" transform="rotate(-90 349.1 404.5)">4</text>
</g>
<g font-size="3.2" fill="#000080">
<text x="574.9" y="54.1">D1</text>
<text x="585.8" y="57.3">1N4148</text>
<text x="614" y="54">AZIMUTH_DIRECTION_CONTROL</text>
<text x="331.5" y="66">330</text>
<text x="331.5" y="62.8">R1</text>
<text x="341.2" y="62.9">AZIMUTH_OPTO1</text>
<text x="375.6" y="69.9">R2</text>
<text x="375.6" y="73">1k</text>
<text x="380.2" y="94.2">10k</text>
<text x="381.2" y="91.7">R3</text>
<text x="329.7" y="118.9">330</text>
<text x="329.7" y="115.7">R4</text>
<text x="343" y="115.8">AZIMUTH_OPTO2</text>
<text x="375.6" y="125.9">1k</text>
<text x="375.6" y="122.8">R5</text>
<text x="569.6" y="121.1">D2</text>
<text x="614" y="121.1">AZIMUTH_DIRECTION</text>
<text x="41.2" y="140.5">AZIMUTH_MICRO</text>
<text x="76.5" y="140.5">ELEVATION_MICRO</text>
<text x="67.5" y="144">STATE</text>
<text x="378.4" y="147.2">10k</text>
<text x="378.4" y="144">R6</text>
<text x="345.6" y="159.8">R8</text>
<text x="345.6" y="163">1k</text>
<text x="322.7" y="189.8">R7</text>
<text x="322.7" y="193">1k</text>
<text x="50" y="207.5">POWER3</text>
<text x="67.7" y="207.5">POWER2</text>
<text x="87.1" y="207.5">POWER1</text>
<text x="578.4" y="207.5">D3</text>
<text x="619.3" y="207.5">ELEVATION_DIRECTION_CONTROL</text>
<text x="321.4" y="214.6">AZIMUTH_OPAMP</text>
<text x="183.7" y="232.3">STATERELAY</text>
<text x="167.4" y="246.3">D7</text>
<text x="326.2" y="256.8">R9</text>
<text x="336" y="256.9">ELELVATION_OPTO1</text>
<text x="326.2" y="260">330</text>
<text x="370.3" y="263.9">R10</text>
<text x="370.3" y="267.1">1k</text>
<text x="44.4" y="271">AZIMUTH_ALTV</text>
<text x="71.8" y="271">ELEVATION_ALTV</text>
<text x="580.2" y="281.6">D4</text>
<text x="622.9" y="281.6">ELEVATION_DIRECTION</text>
<text x="374.9" y="285.1">R11</text>
<text x="374.9" y="288.3">10k</text>
<text x="324.4" y="309.7">R12</text>
<text x="337.7" y="309.8">ELEVATION_OPTO2</text>
<text x="324.4" y="312.9">330</text>
<text x="370.3" y="316.8">R13</text>
<text x="370.3" y="320">1k</text>
<text x="373.1" y="341.2">10k</text>
<text x="373.1" y="338">R14</text>
<text x="586.2" y="336.3">AZIMUTH_SPEED</text>
<text x="340.3" y="353.8">R16</text>
<text x="573.1" y="350.4">D5</text>
<text x="340.3" y="357">1k</text>
<text x="97.3" y="362.7">ELEVATION_DIRECTION_SWITCH</text>
<text x="18" y="375.1">ELEVATION_POT</text>
<text x="48" y="375.1">AZIMUTH_POT</text>
<text x="74.8" y="373.3">MANUAL/AUTO</text>
<text x="129" y="380.4">AZIMUTH_DIRECTION_SWITCH</text>
<text x="317.4" y="383.8">R15</text>
<text x="586.2" y="382.1">ELEVATION_SPEED</text>
<text x="317.4" y="387">1k</text>
<text x="574.9" y="398">D6</text>
<text x="316.1" y="408.6">ELEVATION_OPAMP</text>
</g>
<g font-size="3.2" fill="#00f">
<text x="365.3" y="68.4">6</text>
<text x="365.3" y="75.5">5</text>
<text x="365.3" y="121.4">6</text>
<text x="365.3" y="128.4">5</text>
<text x="343.6" y="184.9">1</text>
<text x="343.6" y="188.4">5</text>
<text x="343.6" y="195.4">2</text>
<text x="343.6" y="202.5">3</text>
<text x="363.9" y="199">6</text>
<text x="343.6" y="209.5">8</text>
<text x="54.5" y="215.7" transform="rotate(-90 54.5 215.7)">24V</text>
<text x="58.1" y="215.7" transform="rotate(-90 58.1 215.7)">GND</text>
<text x="61.6" y="215.7" transform="rotate(-90 61.6 215.7)">10V</text>
<text x="72.2" y="215.7" transform="rotate(-90 72.2 215.7)">-15V</text>
<text x="75.7" y="215.7" transform="rotate(-90 75.7 215.7)">GND</text>
<text x="79.2" y="215.7" transform="rotate(-90 79.2 215.7)">+15V</text>
<text x="91.6" y="215.7" transform="rotate(-90 91.6 215.7)">GND</text>
<text x="95.1" y="215.7" transform="rotate(-90 95.1 215.7)">GND</text>
<text x="98.6" y="215.7" transform="rotate(-90 98.6 215.7)">24V</text>
<text x="52.8" y="219.2" transform="rotate(-90 52.8 219.2)">3</text>
<text x="56.3" y="219.2" transform="rotate(-90 56.3 219.2)">2</text>
<text x="59.8" y="219.2" transform="rotate(-90 59.8 219.2)">1</text>
<text x="70.4" y="219.2" transform="rotate(-90 70.4 219.2)">3</text>
<text x="73.9" y="219.2" transform="rotate(-90 73.9 219.2)">2</text>
<text x="77.5" y="219.2" transform="rotate(-90 77.5 219.2)">1</text>
<text x="89.8" y="219.2" transform="rotate(-90 89.8 219.2)">3</text>
<text x="93.3" y="219.2" transform="rotate(-90 93.3 219.2)">2</text>
<text x="96.9" y="219.2" transform="rotate(-90 96.9 219.2)">1</text>
<text x="189.7" y="237.4">4</text>
<text x="201.3" y="239.5">2</text>
<text x="204.8" y="246.6">5</text>
<text x="201.3" y="253.6">3</text>
<text x="189.7" y="258.6">1</text>
<text x="360" y="262.5">6</text>
<text x="360" y="269.5">5</text>
<text x="54.5" y="280.9" transform="rotate(-90 54.5 280.9)">LI1</text>
<text x="58.1" y="280.9" transform="rotate(-90 58.1 280.9)">LI2</text>
<text x="61.6" y="280.9" transform="rotate(-90 61.6 280.9)">AI1</text>
<text x="84.5" y="280.9" transform="rotate(-90 84.5 280.9)">LI1</text>
<text x="88.1" y="280.9" transform="rotate(-90 88.1 280.9)">LI2</text>
<text x="91.6" y="280.9" transform="rotate(-90 91.6 280.9)">AI1</text>
<text x="52.8" y="284.4" transform="rotate(-90 52.8 284.4)">1</text>
<text x="56.3" y="284.4" transform="rotate(-90 56.3 284.4)">2</text>
<text x="59.8" y="284.4" transform="rotate(-90 59.8 284.4)">3</text>
<text x="82.8" y="284.4" transform="rotate(-90 82.8 284.4)">1</text>
<text x="86.3" y="284.4" transform="rotate(-90 86.3 284.4)">2</text>
<text x="89.8" y="284.4" transform="rotate(-90 89.8 284.4)">3</text>
<text x="360" y="315.4">6</text>
<text x="360" y="322.4">5</text>
<text x="595.3" y="341.5">4</text>
<text x="607" y="343.6">2</text>
<text x="610.5" y="350.7">5</text>
<text x="607" y="357.7">3</text>
<text x="595.3" y="362.7">1</text>
<text x="114.5" y="370.9" transform="rotate(-90 114.5 370.9)">GND</text>
<text x="118" y="370.9" transform="rotate(-90 118 370.9)">EL_DI</text>
<text x="121.6" y="370.9" transform="rotate(-90 121.6 370.9)">M/A</text>
<text x="112.7" y="374.4" transform="rotate(-90 112.7 374.4)">1</text>
<text x="116.3" y="374.4" transform="rotate(-90 116.3 374.4)">2</text>
<text x="119.8" y="374.4" transform="rotate(-90 119.8 374.4)">3</text>
<text x="84.5" y="381.5" transform="rotate(-90 84.5 381.5)">GND</text>
<text x="88.1" y="381.5" transform="rotate(-90 88.1 381.5)">M/A</text>
<text x="91.6" y="381.5" transform="rotate(-90 91.6 381.5)">24V</text>
<text x="338.3" y="382.4">5</text>
<text x="338.3" y="378.9">1</text>
<text x="26.3" y="388.5" transform="rotate(-90 26.3 388.5)">1</text>
<text x="28.1" y="385" transform="rotate(-90 28.1 385)">10V</text>
<text x="29.8" y="388.5" transform="rotate(-90 29.8 388.5)">2</text>
<text x="31.6" y="385" transform="rotate(-90 31.6 385)">INPUT</text>
<text x="33.4" y="388.5" transform="rotate(-90 33.4 388.5)">3</text>
<text x="35.1" y="385" transform="rotate(-90 35.1 385)">GND</text>
<text x="56.3" y="388.5" transform="rotate(-90 56.3 388.5)">1</text>
<text x="58.1" y="385" transform="rotate(-90 58.1 385)">10V</text>
<text x="59.8" y="388.5" transform="rotate(-90 59.8 388.5)">2</text>
<text x="61.6" y="385" transform="rotate(-90 61.6 385)">INPUT</text>
<text x="63.4" y="388.5" transform="rotate(-90 63.4 388.5)">3</text>
<text x="65.1" y="385" transform="rotate(-90 65.1 385)">GND</text>
<text x="82.8" y="385" transform="rotate(-90 82.8 385)">1</text>
<text x="86.3" y="385" transform="rotate(-90 86.3 385)">2</text>
<text x="89.8" y="385" transform="rotate(-90 89.8 385)">3</text>
<text x="142.7" y="388.5" transform="rotate(-90 142.7 388.5)">GND</text>
<text x="146.3" y="388.5" transform="rotate(-90 146.3 388.5)">AZ_DI</text>
<text x="149.8" y="388.5" transform="rotate(-90 149.8 388.5)">M/A</text>
<text x="338.3" y="389.5">2</text>
<text x="595.3" y="387.3">4</text>
<text x="607" y="389.5">2</text>
<text x="141" y="392" transform="rotate(-90 141 392)">1</text>
<text x="144.5" y="392" transform="rotate(-90 144.5 392)">2</text>
<text x="148" y="392" transform="rotate(-90 148 392)">3</text>
<text x="358.6" y="393">6</text>
<text x="338.3" y="396.5">3</text>
<text x="610.5" y="396.5">5</text>
<text x="338.3" y="403.6">8</text>
<text x="607" y="403.6">3</text>
<text x="595.3" y="408.5">1</text>
</g>
<g font-size="3.2" fill="#f00">
<text x="354.4" y="190.1" transform="rotate(-90 354.4 190.1)">7</text>
<text x="349.1" y="384.2" transform="rotate(-90 349.1 384.2)">7</text>
</g>
<g font-size="2.5" fill="#00f">
<text x="342.6" y="68.4">1</text>
<text x="342.6" y="75.5">2</text>
<text x="342.6" y="82.5">3</text>
<text x="346.6" y="84">NC</text>
<text x="365.3" y="82.5">4</text>
<text x="342.6" y="121.4">1</text>
<text x="342.6" y="128.4">2</text>
<text x="342.6" y="135.5">3</text>
<text x="346.6" y="136.9">NC</text>
<text x="365.3" y="135.5">4</text>
<text x="337.3" y="262.5">1</text>
<text x="337.3" y="269.5">2</text>
<text x="337.3" y="276.6">3</text>
<text x="341.3" y="278">NC</text>
<text x="360" y="276.6">4</text>
<text x="337.3" y="315.4">1</text>
<text x="337.3" y="322.4">2</text>
<text x="337.3" y="329.5">3</text>
<text x="360" y="329.5">4</text>
<text x="341.3" y="330.9">NC</text>
</g>
</svg>
